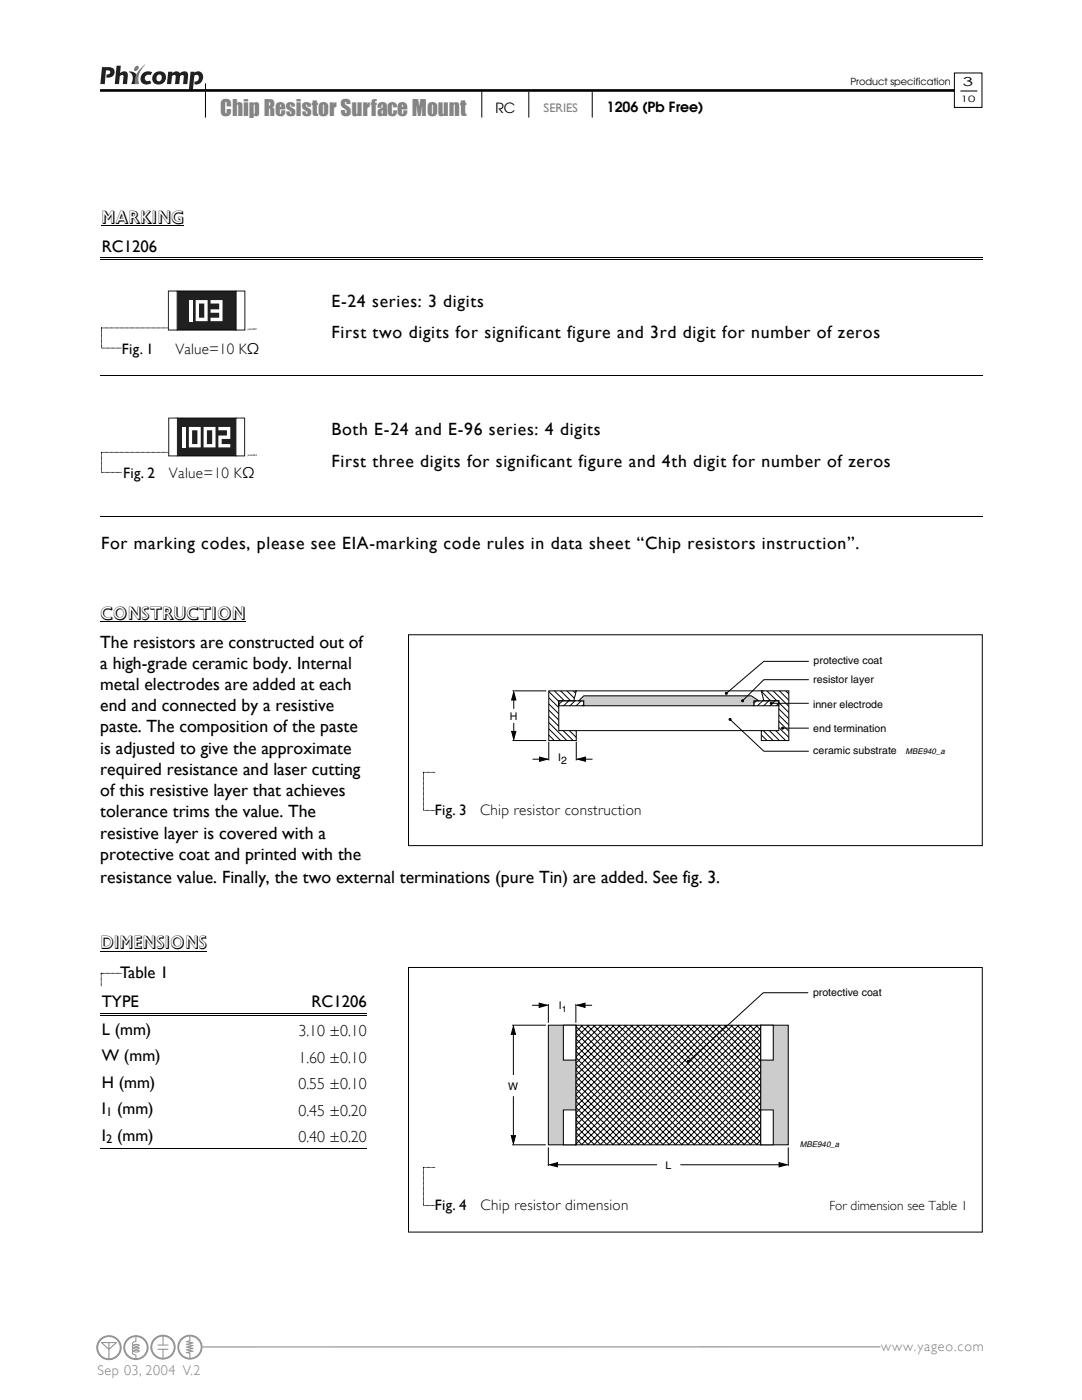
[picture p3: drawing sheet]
<svg xmlns="http://www.w3.org/2000/svg" width="216mm" height="279mm" viewBox="0 0 216 279" stroke-linecap="round" stroke-linejoin="round" font-family="sans-serif">
<path d="M27 13.4l.4-.3 .2 .1a.66 .66 0 0 1-.1 .7 .66 .66 0 0 1-.7 .2l-.1-.2z" fill="#77787b"/>
<path d="M25.7 14.3a1.43 1.43 0 0 1 1.7 1.9l-.1 .6h-1.1a1.71 1.71 0 0 0-.5-2.5z" fill="#231f20"/>
<path d="M28.4 13.4l.6-.6-.1 .1a3.7 3.7 0 0 0-1.1 3.9h-.9a3.9 3.9 0 0 1 1.5-3.4z" fill="#77787b"/>
<g fill="#231f20">
<path d="M23.3 13.1h.8l-.1 1.5a.85 .85 0 0 1 1-.3 .85 .85 0 0 1 .5 .9l-.2 1.6h-.8l.1-1.7-.2-.1-.5 .2-.2 1.6h-.8z"/>
<path d="M28.4 14.8a1.6 1.6 0 0 1 2-.4l-.4 .6a.67 .67 0 0 0-1 .3 .67 .67 0 0 0 .6 .9l.3-.1 .3 .5a1.3 1.3 0 0 1-1.8 0 1.3 1.3 0 0 1 0-1.8z"/>
<path d="M33.6 14.3h.8v.3a.92 .92 0 0 1 1.5 0 .94 .94 0 0 1 1.2-.3 .94 .94 0 0 1 .4 1.3l-.1 1.2h-.9l.2-1.6a.41 .41 0 0 0-.8 0l-.1 1.6h-.9l.2-1.6a.41 .41 0 0 0-.8 0l-.1 1.6h-.9z"/>
<path d="M20.4 13.4h1.3a1.06 1.06 0 0 1 1.2 1.1 1.06 1.06 0 0 1-1.3 1h-.4l.1-.7a.46 .46 0 0 0 .6-.1 .46 .46 0 0 0-.1-.6l-.6-.1-.3 2.8h-.9z"/>
<path d="M38 14.3h.8v.2a1.09 1.09 0 0 1 1.4 0 1.09 1.09 0 0 1 .2 1.4 1.3 1.3 0 0 1-1.6 .9v-.6a.68 .68 0 0 0 .8-.4 .68 .68 0 0 0-.4-.9l-.4 .2-.3 2.9h-.8z"/>
<path d="M31.4 15.1a.55 .55 0 0 1 .8-.1 .55 .55 0 0 1 0 .8 .55 .55 0 0 1-.8 .4 .55 .55 0 0 1-.1-.9zM30.7 14.8a1.31 1.31 0 0 0 0 1.8 1.31 1.31 0 0 0 1.8 0 1.33 1.33 0 0 0 .4-1.9 1.33 1.33 0 0 0-1.9-.2z"/>
</g>
<path d="M20 18.1h173.8" fill="none" stroke="#000" stroke-width=".53"/>
<path d="M190.4 14.6h5.5v6.8h-5.5z" fill-rule="evenodd" fill="#fff" stroke="#000" stroke-width=".2"/>
<path d="M191.7 18.2h3.3" fill="none" stroke="#000" stroke-width=".2"/>
<path d="M175.6 268.8h-140" fill="none" stroke="#808080" stroke-width=".2"/>
<g fill="#fff">
<circle cx="32.5" cy="268.9" r="2.5"/>
<circle cx="37.9" cy="268.9" r="2.5"/>
<circle cx="27.1" cy="269" r="2.5"/>
<circle cx="21.7" cy="269" r="2.51"/>
</g>
<g fill="#888f95">
<path d="M24.6 269a2.5 2.5 0 0 0 5 0 2.5 2.5 0 0 0-5 0zM25.6 267.5l.9-.6 .5-.1v.8a.55 .55 0 0 0-.6 .2 .55 .55 0 0 0 0 .7l-.1 .3 .1 .9a.55 .55 0 0 0 0 .6 .55 .55 0 0 0 .6 .2v.6a2.11 2.11 0 0 1-1.9-1.4 2.11 2.11 0 0 1 .5-2.2zM27.2 266.8a2.12 2.12 0 0 1 2.1 2.1 2.12 2.12 0 0 1-2.1 2.2v-.7l-.6-.3-.1-.2a1.51 1.51 0 0 0 1.4-.2 1.5 1.5 0 0 0-1.4-.3v-.1a1.5 1.5 0 0 0 1.4-.2 1.5 1.5 0 0 0-1.4-.2v-.2a1.5 1.5 0 0 0 1.4-.2 1.5 1.5 0 0 0-1.4-.2l.1-.3 .6-.2zM26.8 269.6l.8 .1zM26.8 269.1h.8zM26.8 268.5h.8z"/>
<path d="M19.2 269a2.51 2.51 0 0 0 5 0 2.51 2.51 0 0 0-5 0zM20.5 268h1.1v1.1zM21.8 268h1.2l-1.2 1.1zM20.2 267.5a2.14 2.14 0 0 1 3.5 .6 2.14 2.14 0 0 1-1.9 3v-1.8l1.5-1.4h-3.1v.1l1.4 1.3v1.8a2.12 2.12 0 0 1-1.9-1.4 2.12 2.12 0 0 1 .5-2.2z"/>
<path d="M30 268.9a2.5 2.5 0 0 0 5 0 2.5 2.5 0 0 0-5 0zM31 267.4l.9-.6 .5-.1v1.6h-.9v.2h2.1v-.2h-1v-1.6a2.12 2.12 0 0 1 2.1 2.2 2.12 2.12 0 0 1-2.1 2.1v-1.6h1v-.2h-2.1v.2h.9v1.6a2.11 2.11 0 0 1-1.9-1.3 2.11 2.11 0 0 1 .5-2.3z"/>
<path d="M35.4 268.9a2.5 2.5 0 0 0 5 0 2.5 2.5 0 0 0-5 0zM36.3 267.4l.9-.6 .6-.1v.8l-.7 .2 .9 .3-.9 .3 .9 .3-.9 .2 1 .3-1 .3 .9 .3-.9 .2 .7 .3v.8a2.11 2.11 0 0 1-1.9-1.4 2.11 2.11 0 0 1 .4-2.2zM38 266.7a2.12 2.12 0 0 1 2 2.2 2.12 2.12 0 0 1-2 2.1v-.9l-.3-.2 .9-.2-.9-.3 .9-.3-.9-.3 .9-.2-.9-.3 .9-.3-.9-.3 .3-.1z"/>
</g>
<path d="M41 16.7v6.7M96.1 18.4v5M105.5 18.4v5M118.2 18.4v5M20 124h29M81.5 126.7h114.5v42.1h-114.5z" fill="none" stroke="#000" stroke-width=".2"/>
<g fill="#fff">
<path d="M89.1 132h97.2v6.1h-97.2z"/>
<path d="M174.5 135.4h11.8z"/>
<path d="M174.4 134.7v1.7z"/>
<circle cx="114.5" cy="132.6" r=".19"/>
<circle cx="114.5" cy="134.2" r=".19"/>
<circle cx="114.5" cy="135.8" r=".19"/>
<circle cx="114.5" cy="137.4" r=".19"/>
<circle cx="161" cy="132.6" r=".19"/>
<circle cx="161" cy="134.2" r=".19"/>
<circle cx="161" cy="135.8" r=".19"/>
<circle cx="161" cy="137.4" r=".19"/>
</g>
<g fill="none" stroke="#000" stroke-width=".2">
<path d="M109.4 139.2l5.6 5.5M109.4 138l5.6 5.5M109.5 137.9h5.5l-.5 2h-3v5.9h3.5v2h-5.5zM110.6 137.8l4.4 4.4M111.5 139.9h5v1h-5zM111.8 137.8l3.2 3.2M112.3 139.8l-.9 .8M113.1 137.8l1.9 2M113.6 139.8l-1.2 1.1M114.3 137.8l.7 .7M114.7 137.9h37.7M114.8 139.8l-1.1 1.1"/>
<path d="M116 139.8l-1.1 1.1M150.4 139.9h5v1h-5zM151 139.8l-.6 .6M151.9 139.2l5.5 5.5M151.9 137.9l1.1 1.2M151.9 137.9h5.5v9.9h-5.5v-2h3.5v-5.9h-3zM152.2 139.8l-1.1 1.1M153 139.1l4.4 4.4M153 137.8l4.4 4.4M153.5 139.8l-1.1 1.1M154.2 137.8l3.2 3.2M154.7 139.8l-1.1 1.1"/>
<path d="M155.5 137.8l1.9 2M156.7 137.8l.7 .7M109.4 146.6l1.3 1.2M109.4 145.4l2.5 2.4M109.4 142.9l5 4.9M109.4 141.7l5.6 5.5M109.4 144.1l3.7 3.6M109.4 140.4l5.6 5.6M113.1 147.7l.1 .1M115 145.8h37.2M116.5 140.5l-.3 .4M151.9 147.8h.1"/>
<path d="M151.9 146.6l1.2 1.2M151.9 145.4l2.4 2.4M153 141.5l4.4 4.5M153 142.8l4.4 4.4M153 144l3.7 3.7M153 145.2l2.5 2.5M155.5 140.3l-.7 .6M155.5 147.7l.1 .1M156.7 147.7l.1 .1"/>
</g>
<path d="M115.5 139.9l1-1h33.4l1.5 1h-1v1h-33.9v-1z" fill="#ccc" stroke="#000" stroke-width=".2"/>
<g fill="none" stroke="#000" stroke-width=".2">
<path d="M102.3 137.9h6.7M102.5 138.4v3.1M161.4 132h-9l-7.5 6.4M161.4 135.6h-9l-4.2 4.3M86.9 154.1h-2.4v7.6h2.3M102.3 147.8h6.7M102.5 144.3v2.8M106.3 151.5h2.9M109.5 148v3.8M115 148v3.8M115.2 151.5h3M145.7 143.6l6.7 6.3h9"/>
<path d="M153.9 140.4h7.5M156.2 145.3h5.2M81.5 193.1h114.5v52.8h-114.5zM114.9 204.6h36.9v23.9h-36.9zM115.1 204.6l-.2 .2 23.7 23.7M115.5 217.8l3.7 3.8M115.5 211.6l2.5 2.5M115.5 216.6l-.6 .6 .6 .6M115.5 210.4l-.6 .6 .6 .6M115.9 204.6l2.1 2M116.3 204.6l-1.4 1.4 22.5 22.5M117.1 204.6l24 23.9"/>
<path d="M117.6 204.6l-2.7 2.7 21.3 21.2M118 214.1l5 5M118 206.6l5 5M118 214.1l-2.5 2.5M118.4 204.6l24 23.9M118.8 204.6l-3.9 3.9 20 20M119.2 206.6l-3.7 3.8M119.6 204.6l2.1 2M120.1 204.6l-5.2 5.1 18.8 18.8M120.9 204.6l24 23.9M121.3 204.6l-2.1 2M121.7 206.6l1.3 1.3"/>
<path d="M122.1 204.6l15.8 15.7M122.6 204.6l-7.7 7.6 16.3 16.3M122.9 207.9l6.3 6.2M122.9 211.6l2.5 2.5M123 206.6l-8.1 8.1 13.8 13.8M123 216.6l-5 5M123.3 204.6l2.1 2M123.8 204.6l-8.9 8.9 15 15M124.6 204.6l24 23.9M125 204.6l-2.1 2M125.4 214.1l-2.5 2.5M125.4 214.1l5 5"/>
<path d="M125.4 206.6l5 5M125.8 204.6l24.1 23.9M126.3 204.6l-11.4 11.4 12.5 12.5M126.7 206.6l-11.8 11.9 10 10M127.1 204.6l2.1 2M127.5 204.6l-9.5 9.5M128.3 204.6l23.6 23.4M128.8 204.6l-2.1 2M129.2 214.1l-6.3 6.2M129.2 214.1l1.2 1.2M129.2 206.6l1.2 1.3M129.6 204.6l.8 .8"/>
<path d="M130 204.6l-15.1 15.1 8.8 8.8M130.4 211.6l17 16.9M130.4 207.9l7.5 7.4M130.4 205.4l1.3 1.2M130.4 206.6l-15.5 15.6 6.3 6.3M130.4 210.4l-15.5 15.5 2.5 2.6M130.4 216.6l-5 5-2.5-2.5M130.8 204.6l21.1 20.9M131.3 204.6l-15.8 15.7M131.7 206.6l6.2 6.3M132.1 204.6l19.8 19.7M132.5 204.6l-2.1 2"/>
<path d="M133.3 204.6l2.1 2 2.1-2M133.8 204.6l-17.1 17M134.2 206.6l-3.8 3.8M134.6 204.6l17.3 17.2M135 204.6l-9.6 9.5M135.8 204.6l16.1 15.9M136.3 204.6l-2.1 2M137.1 204.6l.8 .8M137.9 212.9l7.5 7.4M137.9 209.1l7.5 7.5M137.9 205.4l1.2 1.2M137.9 209.1l-2.5-2.5-14.9 15"/>
<path d="M137.9 206.6l-21.9 21.9M137.9 210.4l-18.2 18.1M137.9 214.1l-14.5 14.4M137.9 216.6l-5 5-2.5-2.5M138.3 204.6l13.6 13.5M138.7 204.6l-9.5 9.5M139.1 206.6l6.3 6.3M139.5 204.6l12.4 12.2M140 204.6l-2.1 2M140.8 204.6l2.1 2 2.1-2M141.2 204.6l-17 17M141.6 206.6l-3.7 3.8"/>
<path d="M142 204.6l9.9 9.7M142.5 204.6l-12.1 12M143.3 204.6l8.6 8.5M143.7 204.6l-2.1 2M144.5 204.6l7.4 7.2M145.4 216.6l5 5M145.4 212.9l6.5 6.4M145.4 209.1l6.5 6.5M145.4 209.1l-2.5-2.5-15 15M145.4 210.4l-18.2 18.1M145.4 214.1l-14.5 14.4M145.8 204.6l6.1 6"/>
<path d="M146.2 204.6l-17 17M147 204.6l4.9 4.7M147.5 204.6l-9.6 9.5M148.3 204.6l2.1 2 1.5-1.4M148.7 204.6l-17 17M149.1 206.6l-3.7 3.8M149.5 204.6l2.4 2.3M150 204.6l-12.1 12M150.8 204.6l1.1 1M151.2 204.6l-2.1 2M151.9 208.1l-1.5-1.5-22 21.9M151.9 208.9l-12.8 12.7-1.2-1.3"/>
<path d="M151.9 211.4l-17.2 17.1M151.9 212.6l-16 15.9M151.9 215.1l-13.5 13.4M151.9 216.4l-12.3 12.1M151.9 218.8l-9.8 9.7M151.9 206.4l-15.2 15.2-6.3-6.3M151.9 213.9l-7.8 7.7-6.2-6.3M151.9 210.1l-11.5 11.5M151.9 217.6l-4 4M151.9 207.6l-6.5 6.5M115.5 225.3l3.2 3.2M115.5 222.8l-.6 .6 5 5.1"/>
<path d="M115.5 226.5l-.6 .7 1.3 1.3M115.5 220.3l-.6 .6 7.6 7.6M116.7 221.5l-1.2 1.3M118 221.5l-3.1 3.2 .6 .6M119.2 221.5l3.8 3.8M120.5 221.5l-5 5M121.7 221.5l-6.8 6.9 .1 .1M122.9 225.3l3.3 3.2M123 222.8l-5.8 5.7M123 226.5l-2 2M123 220.3l-1.3 1.3M124.2 221.5l-1.3 1.3"/>
<path d="M127.9 221.5l-5 5M129.2 221.5l-7 7M129.7 228.5l7-7 1.2 1.3-5.7 5.7M130.4 226.5l2 2M130.4 226.5l-5-5-6.9 7M130.4 222.8l-5.7 5.7M131.7 221.5l-1.3 1.3M137.9 226.5l2 2M137.9 226.5l-5-5-7 7M140.4 221.5l-7 7M145.4 222.8l5.7 5.7M145.4 227.8l.7 .7"/>
<path d="M145.4 220.3l1.2 1.3M145.4 222.8l-1.3-1.3-6.9 7M145.4 227.8l-6.3-6.3-1.2 1.3 5.7 5.7M146.6 221.5l5.3 5.3M147.9 221.5l-7 7M150.4 221.5l1.5 1.5M151.6 221.5l-7 7M151.9 220.1l-8.5 8.4M151.9 222.6l-6 5.9M151.9 223.8l-4.8 4.7M151.9 225.1l-3.5 3.4M151.9 226.3l-2.3 2.2"/>
<path d="M151.9 227.6l-1 .9M151.9 221.3l-.3 .3"/>
</g>
<g fill="#000" stroke="#000" stroke-width=".2">
<path d="M102.5 138.1l.4 1.6h-.8zM102.1 146h.8l-.4 1.5zM107.7 151.1l1.5 .4-1.5 .4zM115.2 151.5l1.6-.4v.8z"/>
<circle cx="144.9" cy="138.4" r=".2"/>
<circle cx="148.2" cy="139.9" r=".2"/>
<circle cx="145.7" cy="143.6" r=".2"/>
<circle cx="153.9" cy="140.4" r=".2"/>
<circle cx="156.2" cy="145.3" r=".2"/>
</g>
<path d="M151.8 204.6h5.5v23.9h-5.5z" fill="#ccc" stroke="#000" stroke-width=".2"/>
<path d="M151.8 204.6h2.5v7h-2.5z" fill="#fff" stroke="#000" stroke-width=".2"/>
<path d="M109.4 204.6h5.5v23.9h-5.5z" fill="#ccc" stroke="#000" stroke-width=".2"/>
<g fill="#fff" stroke="#000" stroke-width=".2">
<path d="M151.8 221.5h2.5v7h-2.5z"/>
<path d="M112.4 221.5h2.5v7h-2.5z"/>
<path d="M112.4 204.6h2.5v7h-2.5z"/>
</g>
<g fill="none" stroke="#000" stroke-width=".2">
<path d="M20 51.4h43M20 51.8h43M20.2 45.1h16.5M63.5 51.4h132.6M63.5 51.8h132.6M20 75h176.1M36.7 65.4h-16.4v4.1h4M20 103.1h176.1M161.3 198.1h-9l-15 13.7M102.2 204.6h6.7M102.4 206.3v8.2M102.4 218.8v8.2"/>
<path d="M106.2 200.6h3M109.4 200.4v3.7M114.9 200.4v3.7M115.2 200.6h2.9M86.9 233h-2.4v7.6h2.3M102.2 228.5h6.7M109.4 229v3.7M110.9 232.5h20.2M135.8 232.5h20.2M157.3 229v3.7"/>
</g>
<g fill="#000" stroke="#000" stroke-width=".2">
<path d="M102.4 204.9l.5 1.5h-.9zM107.6 200.2l1.6 .4-1.6 .4zM115.2 200.6l1.5-.4v.8zM102 226.6h.9l-.5 1.6zM109.7 232.5l1.6-.5v.9zM155.5 232l1.5 .5-1.5 .4z"/>
<circle cx="137.3" cy="211.8" r=".2"/>
</g>
<path d="M63 51.4h.5v.1h-.5zM63 51.7h.5v.2h-.5z" fill="#000"/>
<path d="M35.4 58.1h11.7v7.8h-11.7z" fill="#231f20" stroke="#000" stroke-width=".2"/>
<g fill="#fff" stroke="#231f20" stroke-width=".2">
<path d="M33.6 58.1h1.8v7.8h-1.8z"/>
<path d="M47.1 58.1h1.8v7.8h-1.8z"/>
</g>
<g fill="#fff">
<path d="M37.8 59.9h.7v4.2h-.7z"/>
<path d="M42 59.9h2.4v4.2h-2.4v-.7h1.7v-1h-1.7v-.7h1.7v-1.1h-1.7z"/>
<path d="M39 59.9h2.4v4.2h-2.4zM39.7 60.6v2.8h1.1v-2.8z"/>
</g>
<path d="M35.9 90.3h-15.6v4h4" fill="none" stroke="#000" stroke-width=".2"/>
<path d="M35.4 83.4h11.7v7.6h-11.7z" fill="#231f20" stroke="#000" stroke-width=".2"/>
<g fill="#fff" stroke="#231f20" stroke-width=".2">
<path d="M33.7 83.4h1.7v7.6h-1.7z"/>
<path d="M47.1 83.4h1.7v7.6h-1.7z"/>
</g>
<g fill="#fff">
<path d="M36.4 85.2h.7v4.1h-.7z"/>
<path d="M43.6 85.2h2.3v2.4h-1.7v1h1.7v.7h-2.3v-2.4h1.7v-1h-1.7z"/>
<path d="M37.7 85.2h2.4v4.1h-2.4zM38.3 85.9v2.7h1.1v-2.7z"/>
<path d="M40.6 85.2h2.4v4.1h-2.4zM41.3 85.9v2.7h1v-2.7z"/>
</g>
<path d="M20 189.8h21.2M24.2 194.2h-4v2.5M20.1 202.2h26.5M20.1 202.6h26.5M47.1 202.2h26.1M47.1 202.6h26.1M20.1 229.2h53.1" fill="none" stroke="#000" stroke-width=".2"/>
<path d="M46.6 202.1h.5v.2h-.5zM46.6 202.5h.5v.1h-.5z" fill="#000"/>
<text font-size="4.2" fill="#808080" x="44" y="23.1">Chip Resistor Surface Mount</text>
<g font-size="3.5">
<text x="20.2" y="44.7">MARKING</text>
<text x="66.1" y="61.2">E-24 series: 3 digits</text>
<text x="66.1" y="67.5">First two digits for significant figure and 3rd digit for number of zeros</text>
<text x="66.1" y="86.8">Both E-24 and E-96 series: 4 digits</text>
<text x="66.1" y="93.1">First three digits for significant figure and 4th digit for number of zeros</text>
<text x="20.2" y="109.5">For marking codes, please see EIA-marking code rules in data sheet “Chip resistors instruction”.</text>
<text x="20" y="123.7">CONSTRUCTION</text>
<text x="20" y="129.2">The resistors are constructed out of</text>
<text x="20" y="133.5">a high-grade ceramic body. Internal</text>
<text x="20" y="137.7">metal electrodes are added at each</text>
<text x="20" y="141.9">end and connected by a resistive</text>
<text x="20" y="146.2">paste. The composition of the paste</text>
<text x="20" y="150.4">is adjusted to give the approximate</text>
<text x="20" y="154.6">required resistance and laser cutting</text>
<text x="20" y="158.9">of this resistive layer that achieves</text>
<text x="20" y="163.1">tolerance trims the value. The</text>
<text x="20" y="167.3">resistive layer is covered with a</text>
<text x="20" y="171.6">protective coat and printed with the</text>
<text x="20" y="176.1">resistance value. Finally, the two external terminations (pure Tin) are added. See fig. 3.</text>
<text x="20" y="189.4">DIMENSIONS</text>
</g>
<g font-size="3.3">
<text x="20.3" y="50.2">RC1206</text>
<text x="24" y="195.3">Table 1</text>
<text x="20.3" y="201">TYPE</text>
<text x="62.1" y="201">RC1206</text>
<text x="20.3" y="206.5">L (mm)</text>
<text x="20.3" y="211.8">W (mm)</text>
<text x="20.3" y="217.1">H (mm)</text>
<text x="20.3" y="222.4">I (mm)</text>
<text x="20.3" y="227.6">I (mm)</text>
</g>
<g font-size="3.2">
<text x="59.5" y="206.8">3.10 ±0.10</text>
<text x="59.5" y="212.1">1.60 ±0.10</text>
<text x="59.5" y="217.4">0.55 ±0.10</text>
<text x="59.5" y="222.7">0.45 ±0.20</text>
<text x="59.5" y="228">0.40 ±0.20</text>
</g>
<g font-size="3">
<text x="24.3" y="70.6">Fig. 1</text>
<text x="35" y="70.6">Value=10 KΩ</text>
<text x="24.6" y="95.4">Fig. 2</text>
<text x="33.7" y="95.4">Value=10 KΩ</text>
<text x="86.7" y="162.7">Fig. 3</text>
<text x="95.8" y="162.7">Chip resistor construction</text>
<text x="86.7" y="241.6">Fig. 4</text>
<text x="95.9" y="241.6">Chip resistor dimension</text>
</g>
<g font-size="2.8">
<text x="98.8" y="22.5">RC</text>
<text x="121.1" y="22.4">1206 (Pb Free)</text>
</g>
<g font-size="2.8" fill="#7e7e7e">
<text x="175.9" y="269.6">www.yageo.com</text>
<text x="19.4" y="274.4">Sep 03, 2004 V.2</text>
</g>
<text font-size="2.6" x="165.5" y="241.4">For dimension see Table 1</text>
<g font-size="2.5">
<text x="192.2" y="17.1">3</text>
<text x="21.2" y="222.7">1</text>
<text x="21.2" y="228">2</text>
</g>
<text font-size="2.5" fill="#808080" x="108.5" y="22.3">SERIES</text>
<g font-size="2.1">
<text x="162.3" y="136.3">resistor layer</text>
<text x="162.3" y="132.5">protective coat</text>
<text x="101.7" y="143.7">H</text>
<text x="162.2" y="141.2">inner electrode</text>
<text x="162.3" y="146.1">end termination</text>
<text x="111.4" y="151.9">I2</text>
<text x="162.3" y="150.5">ceramic substrate</text>
<text x="111.5" y="201.4">I</text>
<text x="162.2" y="198.9">protective coat</text>
<text x="101.4" y="217.5">W</text>
<text x="132.8" y="233.3">L</text>
</g>
<text font-size="1.9" x="169.7" y="17">Product specification</text>
<g font-size="1.8">
<text x="191.7" y="20.4">10</text>
<text x="112.1" y="201.9">1</text>
</g>
<g font-size="1.6">
<text x="180.7" y="150.5">MBE940_a</text>
<text x="159.6" y="228.8" transform="rotate(1 159.6 228.8)">MBE940_a</text>
</g>
<g font-size=".5">
<text x="49.4" y="65.8">ynsc001</text>
<text x="49.4" y="90.9">ynsc004</text>
</g>
</svg>
